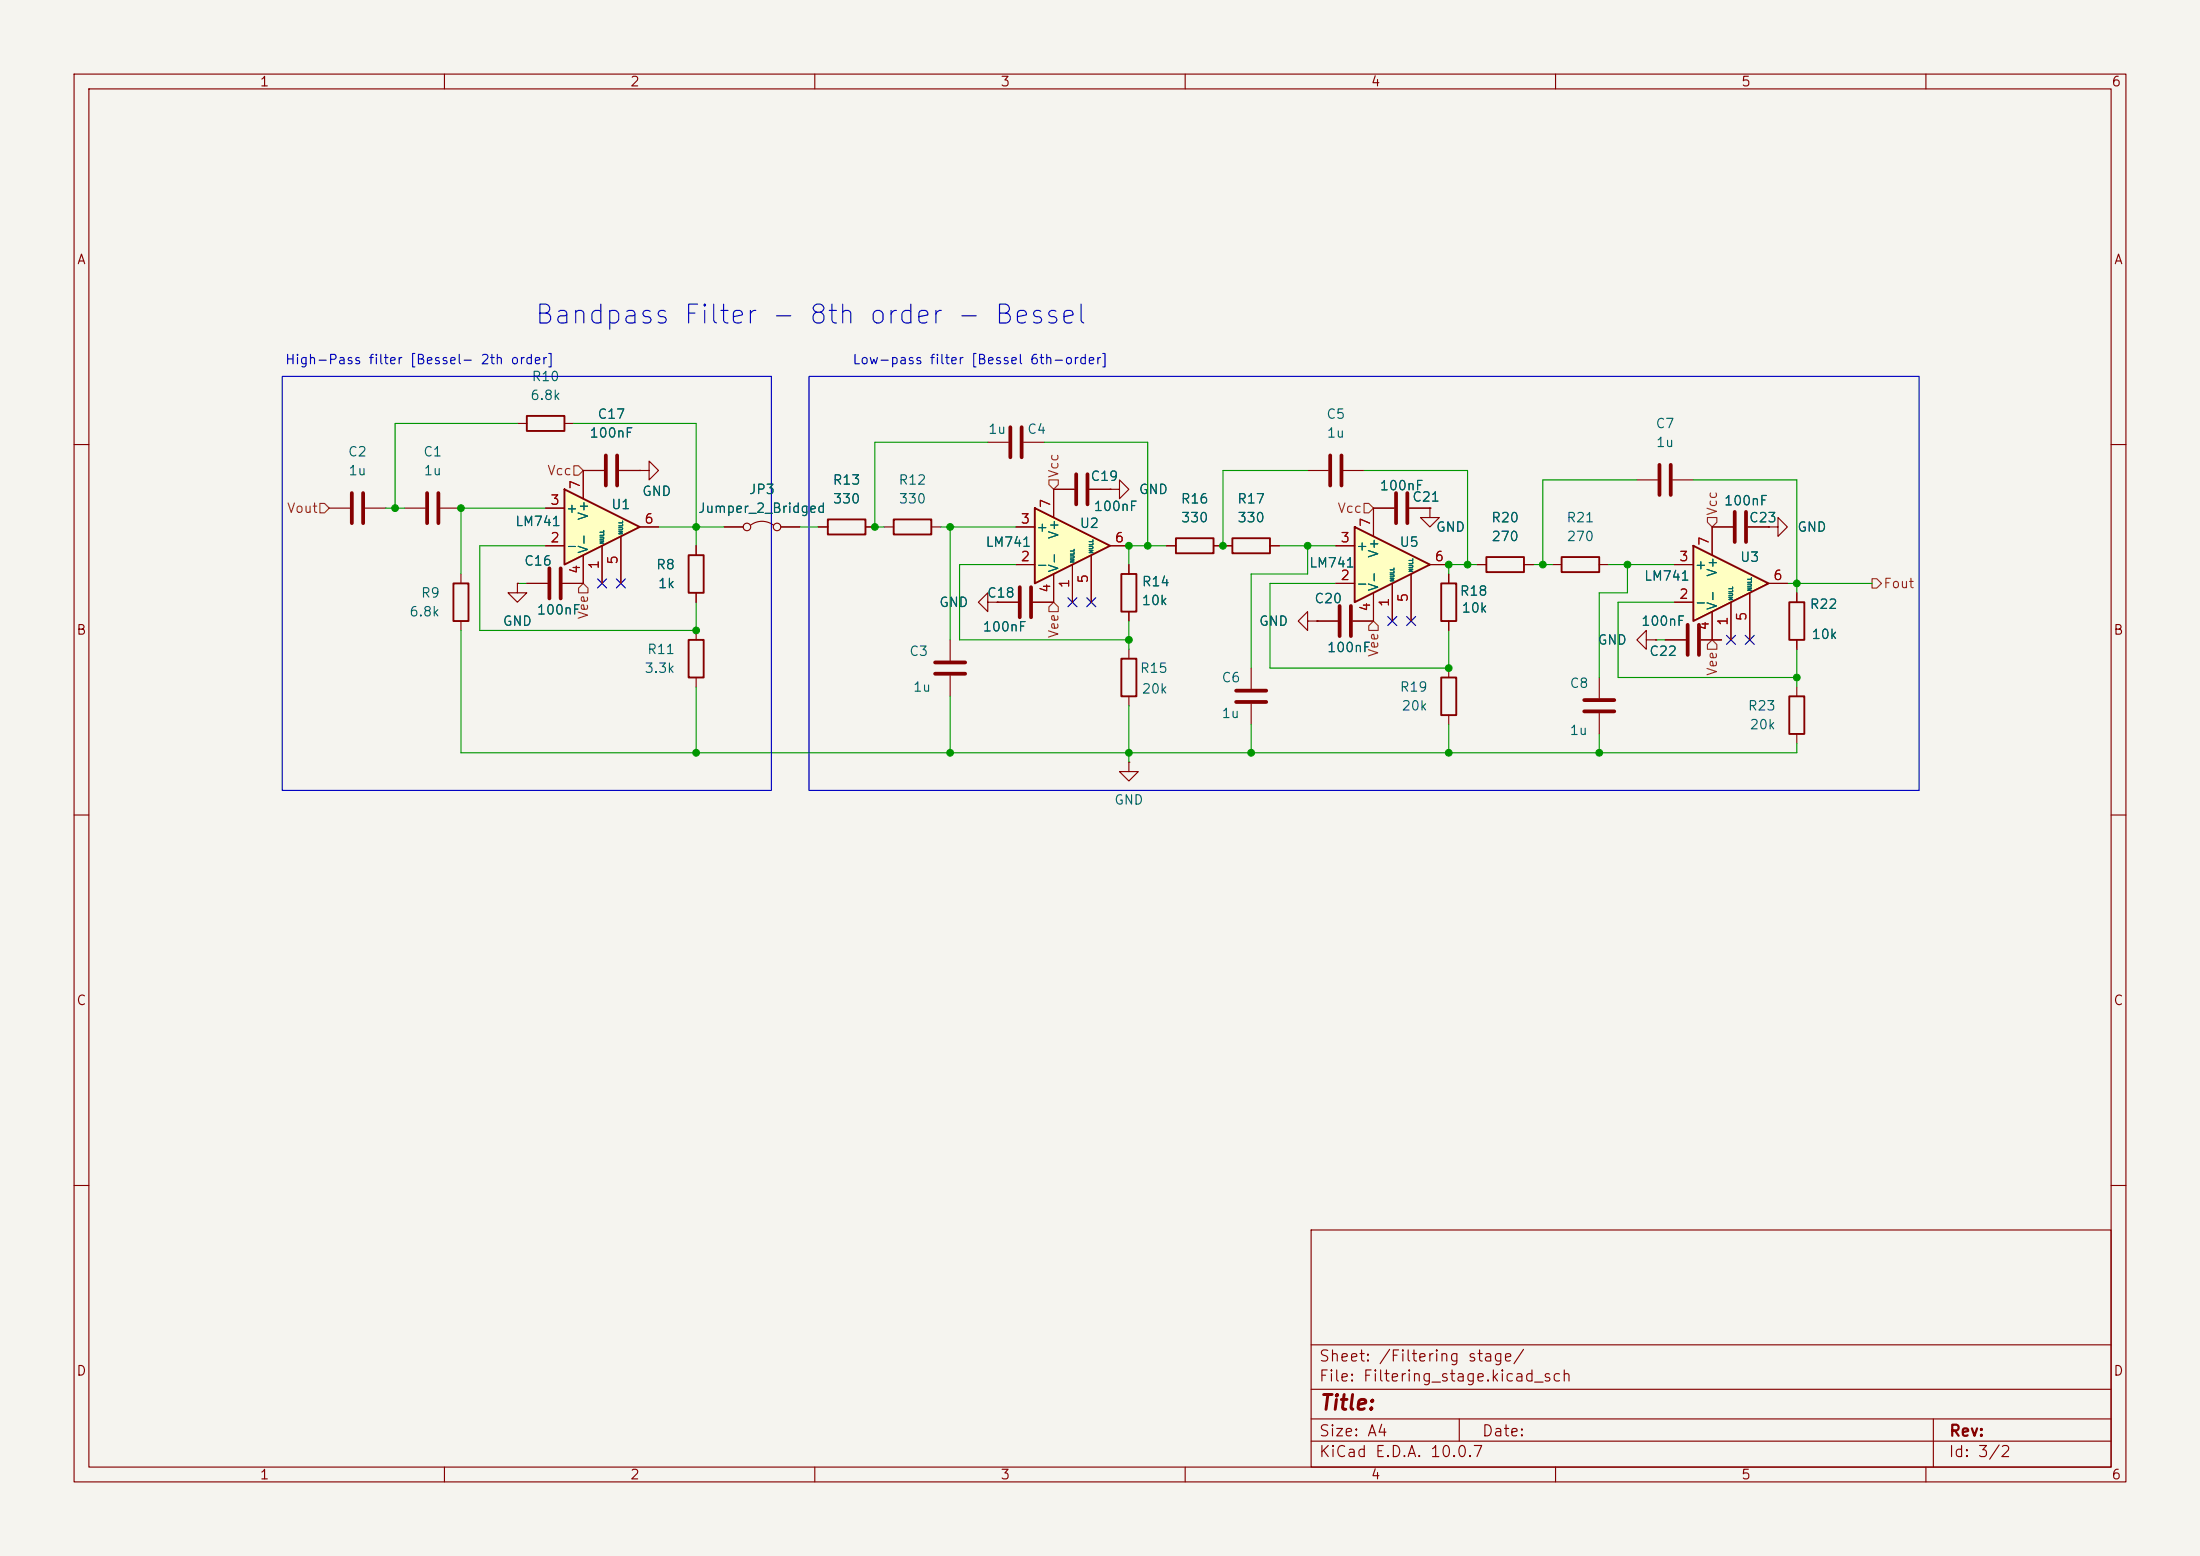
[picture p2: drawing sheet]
<svg xmlns="http://www.w3.org/2000/svg" width="297mm" height="210mm" viewBox="0 0 297 210" stroke-linecap="round" stroke-linejoin="round" font-family="sans-serif">
<path d="M0 0h297v210h-297z" fill="#f5f4ef" stroke="#f5f4ef" stroke-width=".14"/>
<g fill="none" stroke="#840000" stroke-width=".15">
<path d="M10 10h277v190h-277zM12 12h273v186h-273zM60 10v2M110 10v2M160 10v2M210 10v2M260 10v2M10 60h2M54.6 68.6h2.8M59.4 68.6h2.8M69.8 78.7v1.3h1.3l-1.3 1.3-1.2-1.3h1.2M69.8 78.7h.1"/>
<path d="M71.1 78.7h2.8M75.9 78.7h2.8M176.5 63.5h2.8M181.4 63.5h2.7M231.1 71.1h2.8M236 71.1h2.8M285 60h2M10 110h2M152.4 102.9v1.2h1.3l-1.3 1.3-1.3-1.3h1.3M152.4 102.9h.1M285 110h2M10 160h2"/>
<path d="M177 166h108v32h-108zM285 160h2M60 198v2M110 198v2M160 198v2M177 194.5h108M177 191.5h108M177 187.5h108M177 181.5h108M197 191.5v3M210 198v2M260 198v2"/>
<path d="M261 191.5v6.5"/>
</g>
<path d="M57.7 66.5v4.1M59.2 66.5v4.1M74.2 76.7v4.1M75.7 76.7v4.1M179.6 61.5v4M181.1 61.5v4M234.2 69.1v4.1M235.7 69.1v4.1" fill="none" stroke="#840000" stroke-width=".51"/>
<path d="M182.9 71.1l10.1 5.1-10.1 5.1z" fill="#ffffc2"/>
<path d="M182.9 71.1l10.1 5.1-10.1 5.1zM194.6 78.7h2v5.1h-2zM200.7 75.2h5v2h-5zM194.6 91.4h2v5.1h-2zM241.6 94h2v5.1h-2z" fill="none" stroke="#840000" stroke-width=".25"/>
<g fill="none" stroke="#840000" stroke-width=".15">
<path d="M180.3 78.7h2.6M180.3 73.7h2.6M188 78.7v5.1M188.2 68.6h-2.8v3.8M190.2 68.6h2.8M190.5 77.5v6.3M193 68.6v1.3h1.3l-1.3 1.2-1.2-1.2h1.2M193 68.6h.1M193 76.2h2.6M195.6 77.5v1.2M199.4 76.2h1.3M205.7 76.2h1.3"/>
<path d="M221 64.8h2.8M225.8 64.8h2.8M185.4 80v3.8M195.6 83.8v1.3M195.6 90.2v1.2M195.6 96.5v1.3M222.2 86.4v-1.3l-1.2 1.3 1.2 1.2v-1.2h1.3M223.5 86.4h.1M224.8 86.4h2.8M229.6 86.4h2.8M242.6 92.7v1.3M242.6 99.1v1.2"/>
</g>
<path d="M188.5 66.5v4.1M190 66.5v4.1M224 62.7v4.1M225.6 62.7v4.1M227.8 84.3v4.1M229.4 84.3v4.1" fill="none" stroke="#840000" stroke-width=".51"/>
<path d="M228.6 73.7l10.2 5-10.2 5.1z" fill="#ffffc2"/>
<path d="M111.8 70.1h5v2h-5zM210.8 75.2h5.1v2h-5.1zM228.6 73.7l10.2 5-10.2 5.1zM241.6 81.3h2v5.1h-2z" fill="none" stroke="#840000" stroke-width=".25"/>
<g fill="none" stroke="#840000" stroke-width=".15">
<path d="M133.3 59.7h2.8M138.2 59.7h2.8M97.8 71.1h2.5M101.3 70.9a2.54 2.54 0 0 1 3.1 0M105.4 71.1h2.5M110.5 71.1h1.3M116.8 71.1h1.3M209.5 76.2h1.3M215.9 76.2h1.3M226.1 76.2h2.5M231.1 71.1v3.8M238.8 71.1h1.2v-1.2l1.3 1.2-1.3 1.3v-1.3"/>
<path d="M238.8 71.1h.1M238.8 78.7h2.5M215.9 91.4v2.8M215.9 96.3v2.8M226.1 81.3h2.5M231.1 82.6v3.8M233.7 81.3v5.1M236.2 80v6.4M242.6 80v1.3M242.6 86.4v1.2"/>
<circle cx="100.8" cy="71.1" r=".51"/>
<circle cx="104.9" cy="71.1" r=".51"/>
</g>
<path d="M136.4 57.7v4M137.9 57.7v4M213.9 96h4M213.9 94.5h4" fill="none" stroke="#840000" stroke-width=".51"/>
<path d="M139.7 68.6l10.2 5.1-10.2 5z" fill="#ffffc2"/>
<path d="M120.6 70.1h5.1v2h-5.1zM139.7 68.6l10.2 5.1-10.2 5zM151.4 77.5h2v5.1h-2zM93 86.4h2v5h-2zM151.4 88.9h2v5.1h-2z" fill="none" stroke="#840000" stroke-width=".25"/>
<g fill="none" stroke="#840000" stroke-width=".15">
<path d="M86.4 63.5h1.2v-1.3l1.3 1.3-1.3 1.3v-1.3M86.4 63.5h.1M119.4 71.1h1.2M125.7 71.1h1.3M137.2 76.2h2.5M137.2 71.1h2.5M142.2 77.5v3.8h-2.8M144.8 76.2v5.1M145 66h-2.8v3.9M147.1 66h2.8M147.3 74.9v6.4M149.9 66h1.2v-1.2l1.3 1.2-1.3 1.3v-1.3"/>
<path d="M149.9 66h.1M149.9 73.7h2.5M152.4 76.2v1.3M94 85.1v1.3M94 91.4v1.3M128.3 86.4v2.8M128.3 91.2v2.8M133.3 81.3v-1.3l-1.2 1.3 1.2 1.3v-1.3h1.3M134.6 81.3h.1M134.6 81.3h2.8M152.4 82.6v1.2M152.4 87.6v1.3"/>
<path d="M152.4 94v1.3M168.9 90.2v2.8M168.9 95v2.8M177.8 83.8h2.8M182.6 83.8h2.8"/>
</g>
<path d="M137.7 79.2v4.1M139.2 79.2v4.1M145.3 64v4.1M146.8 64v4.1M126.2 90.9h4.1M126.2 89.4h4.1M166.9 94.7h4M166.9 93.2h4M180.8 81.8v4.1M182.4 81.8v4.1" fill="none" stroke="#840000" stroke-width=".51"/>
<path d="M76.2 66l10.2 5.1-10.2 5.1z" fill="#ffffc2"/>
<path d="M71.1 56.1h5.1v2.1h-5.1zM61.2 78.7h2v5.1h-2zM76.2 66l10.2 5.1-10.2 5.1zM93 74.9h2v5.1h-2zM158.7 72.6h5.1v2.1h-5.1zM166.4 72.6h5v2.1h-5z" fill="none" stroke="#840000" stroke-width=".25"/>
<g fill="none" stroke="#840000" stroke-width=".15">
<path d="M69.8 57.2h1.3M76.2 57.2h1.3M44.4 68.6h2.8M49.3 68.6h2.8M62.2 77.5v1.2M69.8 78.7h.1M71.1 78.7h2.8M73.7 73.7h2.5M73.7 68.6h2.5M78.7 74.9v3.8h-2.8M81.3 73.7v5M81.5 63.5h-2.8v3.8"/>
<path d="M83.6 63.5h2.8M83.8 72.4v6.3M86.4 63.5h.1M86.4 71.1h2.5M94 73.7v1.2M97.8 71.1h2.5M105.4 71.1h2.5M110.5 71.1h1.3M116.8 71.1h1.3M137.2 71.1h2.5M137.2 76.2h2.5M142.2 77.5v3.8h-2.8"/>
<path d="M144.8 76.2v5.1M145 66h-2.8v3.9M147.1 66h2.8M147.3 74.9v6.4M149.9 66h.1M149.9 73.7h2.5M152.4 76.2v1.3M157.5 73.7h1.2M163.8 73.7h2.6M171.4 73.7h1.3M180.3 73.7h2.6M180.3 78.7h2.6"/>
<path d="M188 78.7v5.1M188.2 68.6h-2.8v3.8M190.2 68.6h2.8M190.5 77.5v6.3M193 68.6h.1M193 76.2h2.6M195.6 77.5v1.2M199.4 76.2h1.3M205.7 76.2h1.3M226.1 76.2h2.5M233.9 71.1h-2.8v3.8M236 71.1h2.8"/>
<path d="M238.8 71.1h.1M238.8 78.7h2.5M62.2 83.8v1.3M94 80v1.3M134.6 81.3h.1M134.6 81.3h2.8M152.4 82.6v1.2M176.5 83.8v-1.2l-1.2 1.2 1.2 1.3v-1.3h1.3M177.8 83.8h.1M177.8 83.8h2.8M185.4 80v3.8h-2.8M195.6 83.8v1.3"/>
<path d="M223.5 86.4h.1M224.8 86.4h2.8M226.1 81.3h2.5M229.6 86.4h2.8M231.1 82.6v3.8M233.7 81.3v5.1M236.2 80v6.4M242.6 80v1.3M242.6 86.4v1.2"/>
</g>
<path d="M47.5 66.5v4.1M49 66.5v4.1M81.8 61.5v4M83.3 61.5v4" fill="none" stroke="#840000" stroke-width=".51"/>
<path d="M43.2 67.9h.6l.6 .7-.6 .6h-.6zM77.5 62.9h.6l.6 .6-.6 .6h-.6zM78.7 78.7l.7 .7v.6h-1.3v-.6zM141.6 64.8h1.3v.6l-.7 .6-.6-.6zM184.1 67.9h.7l.6 .7-.6 .6h-.7zM230.5 69.9h1.3v.6l-.7 .6-.6-.6zM252.7 78.1h.7l.6 .6-.6 .7h-.7zM142.2 81.3l.7 .6v.7h-1.3v-.7zM185.4 83.8l.7 .7v.6h-1.3v-.6zM231.1 86.4l.7 .6v.6h-1.3v-.6z" fill="none" stroke="#725600" stroke-width=".15"/>
<g fill="none" stroke="#009600" stroke-width=".15">
<path d="M69.8 57.2h-16.5v11.4M77.5 57.2h16.5v16.5M133.3 59.7h-15.2v11.4h1.3M141 59.7h13.9v14M52.1 68.6h2.5M69.8 78.7h1.3M73.7 73.7h-8.9v11.4h29.2v-3.8M73.7 68.6h-11.5v8.9M88.9 71.1h8.9M107.9 71.1h2.6M127 71.1h10.2M128.3 71.1v15.3"/>
<path d="M137.2 76.2h-7.7v10.2h22.9M157.5 73.7h-5.1v2.5M172.7 73.7h7.6M176.5 63.5h-11.4v10.2M176.5 73.7v3.8h-7.6v12.7M180.3 78.7h-8.9v11.5h24.2v-5.1M184.1 63.5h14v12.7M199.4 76.2h-3.8v1.3M207 76.2h2.5M217.2 76.2h8.9M219.7 76.2v3.8h-3.8v11.4M221 64.8h-12.7v11.4"/>
<path d="M228.6 64.8h14v15.2M241.3 78.7h11.4M62.2 85.1v16.5h180.4v-1.3M94 92.7v8.9M128.3 94v7.6M152.4 83.8v3.8M152.4 95.3v7.6M168.9 97.8v3.8M195.6 97.8v3.8M215.9 99.1v2.5M223.5 86.4h1.3M226.1 81.3h-7.7v10.1h24.2"/>
<path d="M231.1 86.4h1.3M242.6 87.6v5.1"/>
</g>
<g fill="none" stroke="#000084" stroke-width=".15">
<path d="M80.7 78.1l1.2 1.2M81.9 78.1l-1.2 1.2M83.2 78.1l1.2 1.2M84.4 78.1l-1.2 1.2M144.2 80.7l1.2 1.2M145.4 80.7l-1.2 1.2M146.7 80.7l1.2 1.2M147.9 80.7l-1.2 1.2M187.4 83.2l1.2 1.2M188.6 83.2l-1.2 1.2M189.9 83.2l1.2 1.2M191.1 83.2l-1.2 1.2"/>
<path d="M233.1 85.8l1.2 1.2M234.3 85.8l-1.2 1.2M235.6 85.8l1.2 1.2M236.8 85.8l-1.2 1.2"/>
</g>
<path d="M38.1 50.8h66v55.9h-66zM109.2 50.8h149.9v55.9h-149.9z" fill="none" stroke="#0000c2" stroke-width=".15"/>
<g fill="#009600" stroke="#009600" stroke-width=".14">
<circle cx="94" cy="101.6" r=".46"/>
<circle cx="53.3" cy="68.6" r=".46"/>
<circle cx="62.2" cy="68.6" r=".46"/>
<circle cx="94" cy="71.1" r=".46"/>
<circle cx="94" cy="85.1" r=".46"/>
<circle cx="198.1" cy="76.2" r=".46"/>
<circle cx="195.6" cy="90.2" r=".46"/>
<circle cx="195.6" cy="101.6" r=".46"/>
<circle cx="195.6" cy="76.2" r=".46"/>
<circle cx="215.9" cy="101.6" r=".46"/>
<circle cx="242.6" cy="91.4" r=".46"/>
<circle cx="242.6" cy="78.7" r=".46"/>
<circle cx="219.7" cy="76.2" r=".46"/>
<circle cx="208.3" cy="76.2" r=".46"/>
<circle cx="118.1" cy="71.1" r=".46"/>
<circle cx="128.3" cy="71.1" r=".46"/>
<circle cx="128.3" cy="101.6" r=".46"/>
<circle cx="152.4" cy="86.4" r=".46"/>
<circle cx="176.5" cy="73.7" r=".46"/>
<circle cx="165.1" cy="73.7" r=".46"/>
<circle cx="152.4" cy="73.7" r=".46"/>
<circle cx="168.9" cy="101.6" r=".46"/>
<circle cx="152.4" cy="101.6" r=".46"/>
<circle cx="154.9" cy="73.7" r=".46"/>
</g>
<text font-size="2.5" fill="#0000c2" x="72" y="44.4">Bandpass Filter - 8th order - Bessel</text>
<text font-size="2" fill="#840000" x="178" y="190.8">Title:</text>
<g font-size="1.5" fill="#840000">
<text x="178" y="184.1">Sheet: /Filtering stage/</text>
<text x="178" y="186.8">File: Filtering_stage.kicad_sch</text>
<text x="178" y="197">KiCad E.D.A. 10.0.7</text>
<text x="178" y="194.2">Size: A4</text>
<text x="200" y="194.2">Date:</text>
<text x="263" y="197">Id: 3/2</text>
<text x="263" y="194.2">Rev:</text>
</g>
<g font-size="1.3" fill="#840000">
<text x="35" y="12">1</text>
<text x="85" y="12">2</text>
<text x="135" y="12">3</text>
<text x="185" y="12">4</text>
<text x="235" y="12">5</text>
<text x="285" y="12">6</text>
<text x="10.3" y="36">A</text>
<text x="285.3" y="36">A</text>
<text x="10.2" y="86">B</text>
<text x="285.2" y="86">B</text>
<text x="10.2" y="136">C</text>
<text x="285.2" y="136">C</text>
<text x="10.2" y="186">D</text>
<text x="285.2" y="186">D</text>
<text x="35" y="200">1</text>
<text x="85" y="200">2</text>
<text x="135" y="200">3</text>
<text x="185" y="200">4</text>
<text x="235" y="200">5</text>
<text x="285" y="200">6</text>
</g>
<g font-size="1.3" fill="#0000c2">
<text x="38.4" y="49.5">High-Pass filter [Bessel- 2th order]</text>
<text x="115" y="49.5">Low-pass filter [Bessel 6th-order]</text>
</g>
<g font-size="1.3" fill="#006464">
<text x="71.7" y="51.8">R10</text>
<text x="71.5" y="54.3">6.8k</text>
<text x="79.5" y="59.4">100nF</text>
<text x="80.6" y="56.8">C17</text>
<text x="133.3" y="58.9">1u</text>
<text x="138.6" y="58.9">C4</text>
<text x="179" y="56.8">C5</text>
<text x="179" y="59.4">1u</text>
<text x="223.4" y="58.1">C7</text>
<text x="46.9" y="61.9">C2</text>
<text x="47" y="64.5">1u</text>
<text x="57.1" y="61.9">C1</text>
<text x="57.1" y="64.5">1u</text>
<text x="112.3" y="65.7">R13</text>
<text x="121.2" y="65.7">R12</text>
<text x="147.1" y="65.2">C19</text>
<text x="223.5" y="60.7">1u</text>
<text x="69.5" y="71.3">LM741</text>
<text x="76.3" y="69.5">+</text>
<text x="79.7" y="70.3" transform="rotate(-90 79.7 70.3)">V+</text>
<text x="82.4" y="69">U1</text>
<text x="86.6" y="67.3">GND</text>
<text x="94.2" y="69.5">Jumper_2_Bridged</text>
<text x="101" y="67">JP3</text>
<text x="112.4" y="68.3">330</text>
<text x="121.2" y="68.3">330</text>
<text x="145.7" y="71.6">U2</text>
<text x="147.6" y="69.3">100nF</text>
<text x="153.7" y="67">GND</text>
<text x="159.3" y="68.3">R16</text>
<text x="159.3" y="70.8">330</text>
<text x="166.9" y="68.3">R17</text>
<text x="167" y="70.8">330</text>
<text x="186.2" y="66.5">100nF</text>
<text x="190.6" y="68">C21</text>
<text x="201.2" y="70.8">R20</text>
<text x="211.4" y="70.8">R21</text>
<text x="232.7" y="68.5">100nF</text>
<text x="236" y="70.8">C23</text>
<text x="70.7" y="76.7">C16</text>
<text x="76.3" y="74.6">-</text>
<text x="79.7" y="74.8" transform="rotate(-90 79.7 74.8)">V-</text>
<text x="88.5" y="77.2">R8</text>
<text x="133" y="74.1">LM741</text>
<text x="139.8" y="77.2">-</text>
<text x="139.8" y="72.1">+</text>
<text x="143.2" y="77.4" transform="rotate(-90 143.2 77.4)">V-</text>
<text x="143.2" y="72.9" transform="rotate(-90 143.2 72.9)">V+</text>
<text x="176.7" y="76.9">LM741</text>
<text x="183" y="74.6">+</text>
<text x="186.4" y="75.4" transform="rotate(-90 186.4 75.4)">V+</text>
<text x="188.8" y="74.1">U5</text>
<text x="193.8" y="72.1">GND</text>
<text x="201.3" y="73.4">270</text>
<text x="211.4" y="73.4">270</text>
<text x="228.7" y="77.2">+</text>
<text x="232.1" y="77.9" transform="rotate(-90 232.1 77.9)">V+</text>
<text x="234.8" y="76.1">U3</text>
<text x="242.6" y="72.1">GND</text>
<text x="55.2" y="83.5">6.8k</text>
<text x="56.7" y="81">R9</text>
<text x="72.4" y="83.3">100nF</text>
<text x="88.7" y="79.7">1k</text>
<text x="126.7" y="82.2">GND</text>
<text x="133.2" y="81">C18</text>
<text x="154" y="82">10k</text>
<text x="154.1" y="79.4">R14</text>
<text x="177.4" y="81.7">C20</text>
<text x="183" y="79.7">-</text>
<text x="186.4" y="79.9" transform="rotate(-90 186.4 79.9)">V-</text>
<text x="197" y="80.7">R18</text>
<text x="197.2" y="83">10k</text>
<text x="221.9" y="78.7">LM741</text>
<text x="228.7" y="82.2">-</text>
<text x="232.1" y="82.4" transform="rotate(-90 232.1 82.4)">V-</text>
<text x="244.2" y="82.5">R22</text>
<text x="67.8" y="84.8">GND</text>
<text x="87.3" y="88.6">R11</text>
<text x="122.7" y="88.8">C3</text>
<text x="132.6" y="85.5">100nF</text>
<text x="169.9" y="84.8">GND</text>
<text x="179.1" y="88.3">100nF</text>
<text x="215.6" y="87.3">GND</text>
<text x="221.5" y="84.8">100nF</text>
<text x="222.6" y="88.8">C22</text>
<text x="244.5" y="86.6">10k</text>
<text x="86.9" y="91.1">3.3k</text>
<text x="123.2" y="93.7">1u</text>
<text x="153.8" y="91.1">R15</text>
<text x="154" y="93.9">20k</text>
<text x="164.8" y="92.4">C6</text>
<text x="188.9" y="93.7">R19</text>
<text x="211.8" y="93.2">C8</text>
<text x="164.8" y="97.2">1u</text>
<text x="189.1" y="96.2">20k</text>
<text x="211.8" y="99.5">1u</text>
<text x="235.9" y="96.2">R23</text>
<text x="236.1" y="98.8">20k</text>
<text x="150.3" y="108.9">GND</text>
</g>
<g font-size="1.3" fill="#725600">
<text x="73.8" y="64.5">Vcc</text>
<text x="143.2" y="64.6" transform="rotate(-90 143.2 64.6)">Vcc</text>
<text x="38.6" y="69.5">Vout</text>
<text x="180.5" y="69.5">Vcc</text>
<text x="232.1" y="69.7" transform="rotate(-90 232.1 69.7)">Vcc</text>
<text x="79.7" y="83.7" transform="rotate(-90 79.7 83.7)">Vee</text>
<text x="254.2" y="79.7">Fout</text>
<text x="143.2" y="86.2" transform="rotate(-90 143.2 86.2)">Vee</text>
<text x="186.4" y="88.8" transform="rotate(-90 186.4 88.8)">Vee</text>
<text x="232.1" y="91.3" transform="rotate(-90 232.1 91.3)">Vee</text>
</g>
<g font-size="1.3" fill="#a90000">
<text x="74.2" y="68.4">3</text>
<text x="78.6" y="66.1" transform="rotate(-90 78.6 66.1)">7</text>
<text x="86.9" y="71">6</text>
<text x="137.7" y="71">3</text>
<text x="142.1" y="68.7" transform="rotate(-90 142.1 68.7)">7</text>
<text x="185.3" y="71.2" transform="rotate(-90 185.3 71.2)">7</text>
<text x="74.2" y="73.5">2</text>
<text x="78.6" y="77.6" transform="rotate(-90 78.6 77.6)">4</text>
<text x="81.1" y="76.9" transform="rotate(-90 81.1 76.9)">1</text>
<text x="83.7" y="76.3" transform="rotate(-90 83.7 76.3)">5</text>
<text x="137.7" y="76.1">2</text>
<text x="150.4" y="73.5">6</text>
<text x="180.9" y="73.5">3</text>
<text x="193.6" y="76.1">6</text>
<text x="226.6" y="76.1">3</text>
<text x="231" y="73.8" transform="rotate(-90 231 73.8)">7</text>
<text x="142.1" y="80.1" transform="rotate(-90 142.1 80.1)">4</text>
<text x="144.6" y="79.5" transform="rotate(-90 144.6 79.5)">1</text>
<text x="147.2" y="78.8" transform="rotate(-90 147.2 78.8)">5</text>
<text x="180.9" y="78.6">2</text>
<text x="185.3" y="82.6" transform="rotate(-90 185.3 82.6)">4</text>
<text x="187.8" y="82" transform="rotate(-90 187.8 82)">1</text>
<text x="190.4" y="81.4" transform="rotate(-90 190.4 81.4)">5</text>
<text x="226.6" y="81.1">2</text>
<text x="236.1" y="83.9" transform="rotate(-90 236.1 83.9)">5</text>
<text x="239.3" y="78.6">6</text>
<text x="231" y="85.2" transform="rotate(-90 231 85.2)">4</text>
<text x="233.5" y="84.6" transform="rotate(-90 233.5 84.6)">1</text>
</g>
<g font-size=".5" fill="#006464">
<text x="81.7" y="73.5" transform="rotate(-90 81.7 73.5)">NULL</text>
<text x="84.2" y="72.2" transform="rotate(-90 84.2 72.2)">NULL</text>
<text x="145.2" y="76" transform="rotate(-90 145.2 76)">NULL</text>
<text x="147.7" y="74.8" transform="rotate(-90 147.7 74.8)">NULL</text>
<text x="190.9" y="77.3" transform="rotate(-90 190.9 77.3)">NULL</text>
<text x="188.3" y="78.6" transform="rotate(-90 188.3 78.6)">NULL</text>
<text x="234.1" y="81.1" transform="rotate(-90 234.1 81.1)">NULL</text>
<text x="236.6" y="79.8" transform="rotate(-90 236.6 79.8)">NULL</text>
</g>
</svg>
